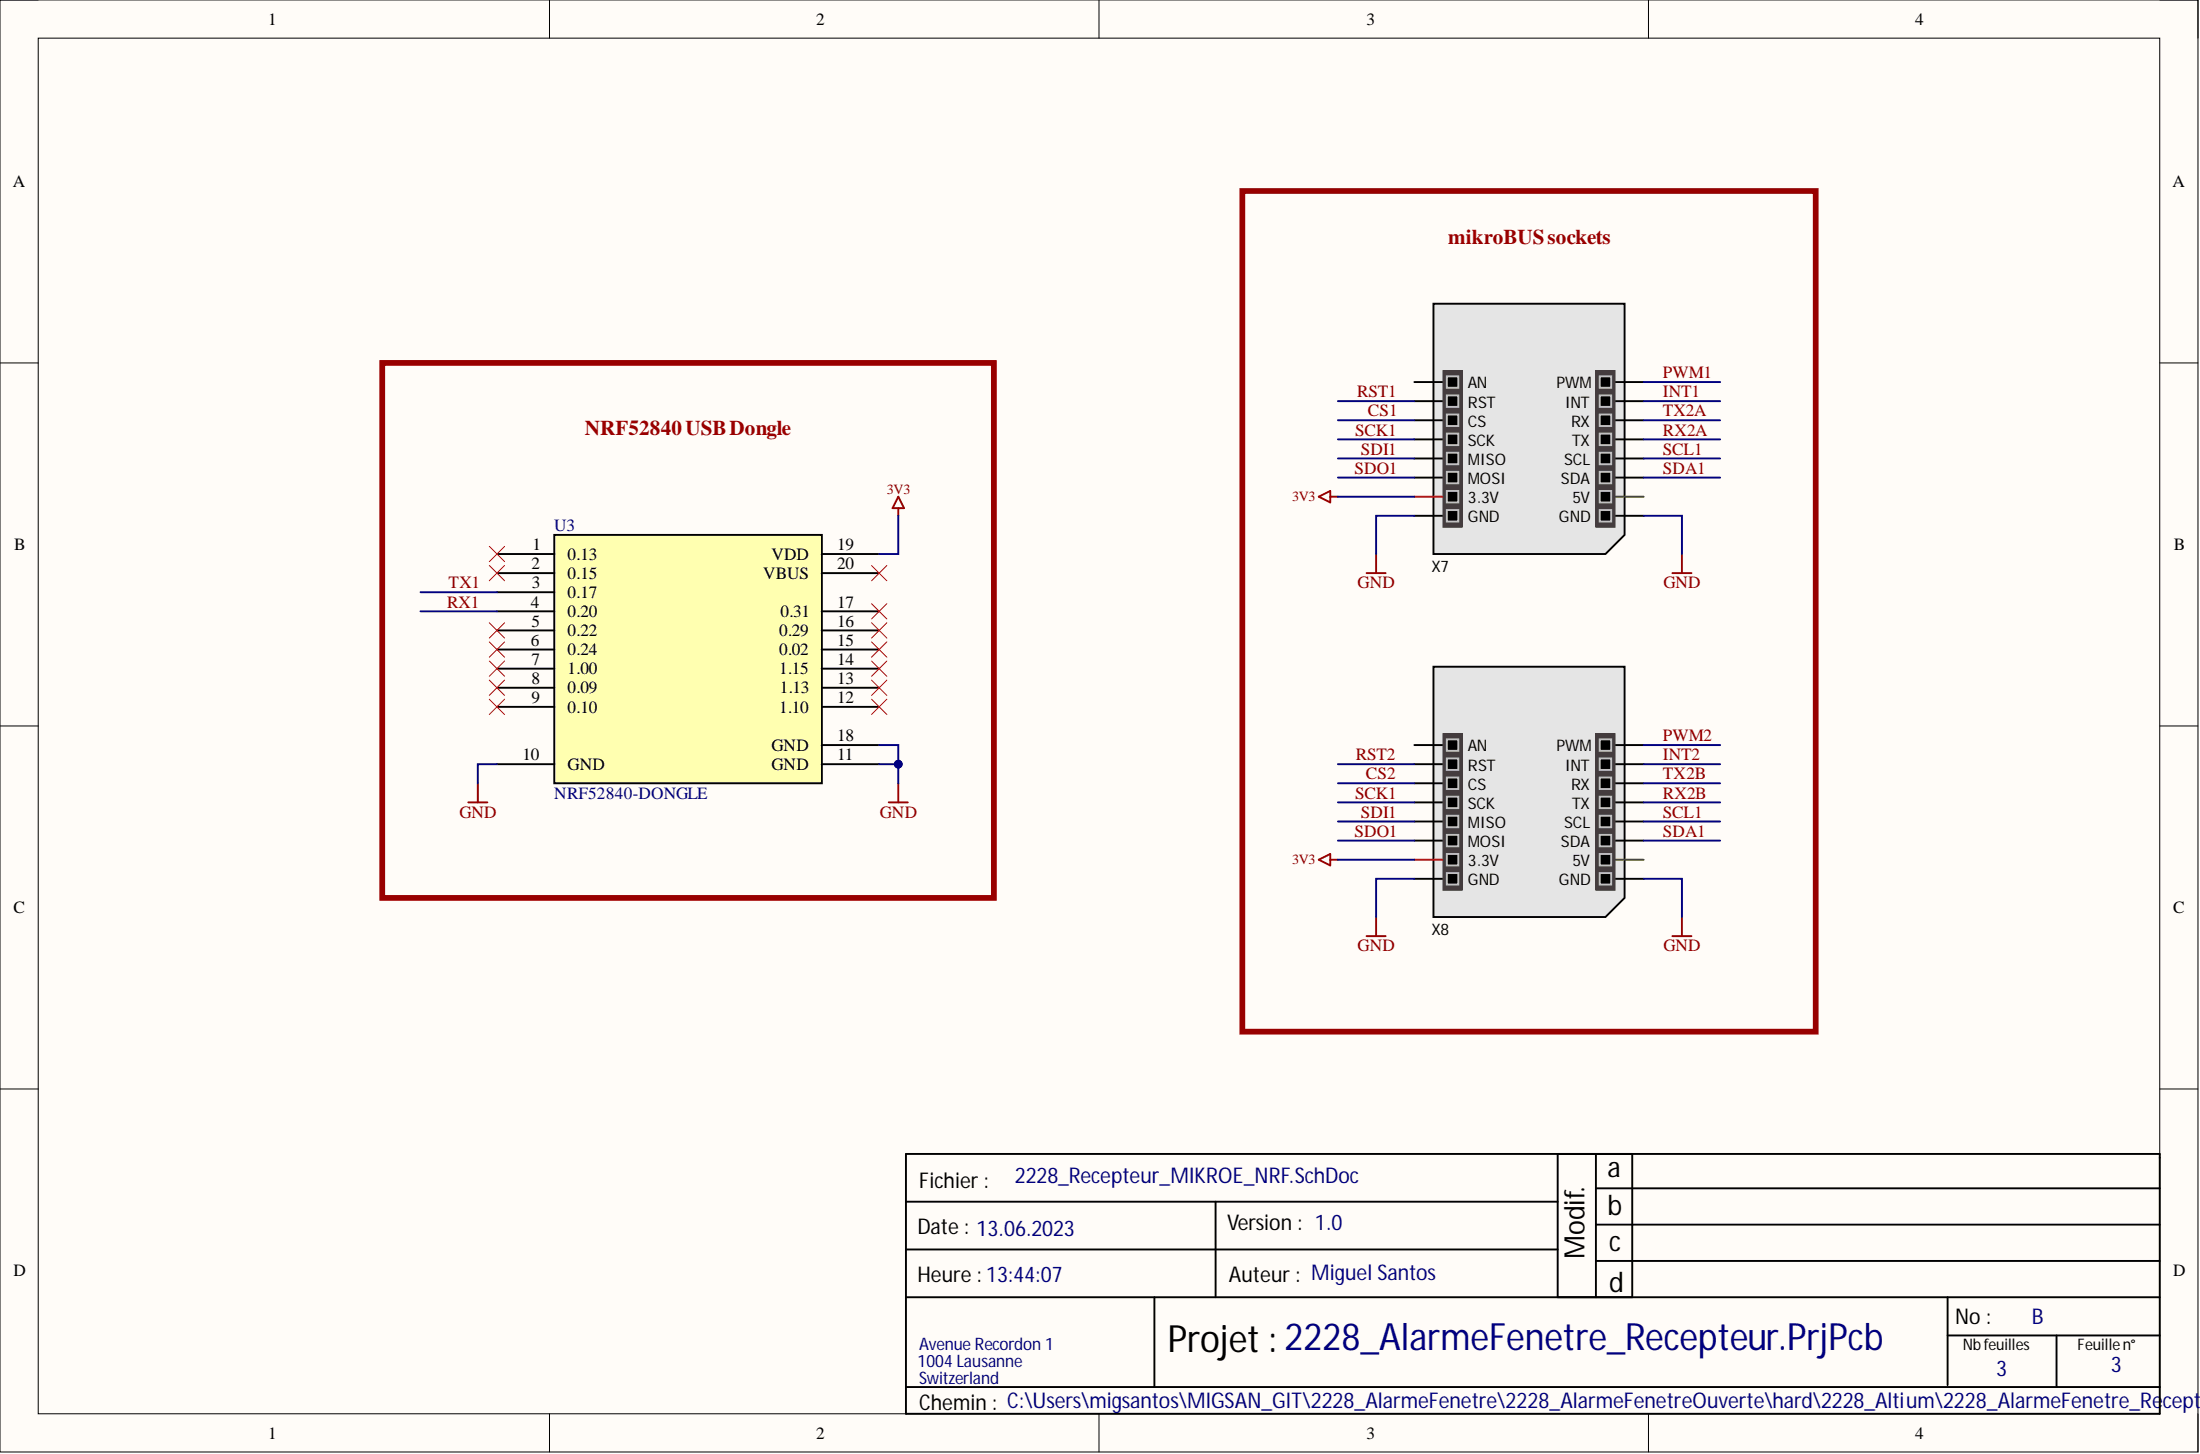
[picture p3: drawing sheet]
<svg xmlns="http://www.w3.org/2000/svg" width="292mm" height="193mm" viewBox="0 0 292 193" stroke-linecap="round" stroke-linejoin="round" font-family="sans-serif">
<path d="M0 0h291.8v192.7h-291.8z" fill-rule="evenodd" fill="#fffcf8"/>
<path d="M0 0h291.8v192.7h-291.8z" fill="none" stroke="#000" stroke-width=".13"/>
<path d="M5.1 5.1h281.7v182.5h-281.7z" fill-rule="evenodd" fill="#fffcf8"/>
<g fill="none" stroke="#000" stroke-width=".13">
<path d="M0 0h5.1M73 0v5.1M145.9 0v5.1M218.9 0v5.1M286.8 0h5v5.1M5.1 5.1h281.7v182.5h-281.7zM0 48.2h5.1M286.8 48.2h5M0 96.3h5.1M286.8 96.3h5M0 144.5h5.1M286.8 144.5h5"/>
<path d="M73 187.6v5.1M145.9 187.6v5.1M218.9 187.6v5.1M291.8 187.6v5.1"/>
</g>
<g fill="none" stroke="#000" stroke-width=".25">
<path d="M120.3 153.1h166.5v34.5h-166.5zM120.3 159.5h86.5M161.4 159.5v12.7M206.8 153.1v19.1M211.9 153.1v19.1M211.9 157.7h74.9M216.7 153.1v19.1M120.3 172.2h166.5M120.3 165.8h86.5M153.3 172.2v11.9M211.9 162.5h74.9M211.9 167.3h74.9"/>
<path d="M258.6 172.2v11.6M258.6 177.2h28.2M273.1 177.2v6.9M120.3 184.1h166.5"/>
</g>
<path d="M73.6 71h35.5v33h-35.5z" fill-rule="evenodd" fill="#ffffb0"/>
<g fill="none" stroke="#000" stroke-width=".25">
<path d="M66 73.5h7.6M66 76.1h7.6M66 78.6h7.6M73.6 71h35.5v33h-35.5zM109.1 73.5h7.6M109.1 76.1h7.6M66 81.1h7.6M66 83.7h7.6M66 86.2h7.6M66 88.7h7.6M66 91.3h7.6M66 93.8h7.6"/>
<path d="M109.1 81.1h7.6M109.1 83.7h7.6M109.1 86.2h7.6M109.1 88.7h7.6M109.1 91.3h7.6M109.1 93.8h7.6M109.1 98.9h7.6M66 101.4h7.6M109.1 101.4h7.6"/>
</g>
<path d="M119.3 65.9l.7 1.5h-1.5zM119.3 67.4v1.1M62.2 106.5h2.5M63.4 104v2.5M118 106.5h2.5M119.3 104v2.5" fill="none" stroke="#800000" stroke-width=".25"/>
<path d="M115.7 75l2 2.1M117.7 75l-2 2.1" fill="none" stroke="#f00" stroke-width=".13"/>
<path d="M190.3 40.3h25.4v30.7l-2.5 2.5h-22.9z" fill-rule="evenodd" fill="#e5e5e5"/>
<g fill="none" stroke="#000" stroke-width=".25">
<path d="M187.8 50.7h3.8M187.8 53.2h3.8M187.8 55.8h3.8M187.8 58.3h3.8M190.3 40.3h25.4v30.7l-2.5 2.5h-22.9zM214.4 50.7h3.8M214.4 53.2h3.8M214.4 55.8h3.8M214.4 58.3h3.8M187.8 60.8h3.8M187.8 63.4h3.8M187.8 68.5h3.8"/>
<path d="M214.4 60.8h3.8M214.4 63.4h3.8M214.4 68.5h3.8"/>
</g>
<path d="M187.8 65.9h3.8" fill="none" stroke="#f00" stroke-width=".25"/>
<path d="M214.4 65.9h3.8" fill="none" stroke="#00bf00" stroke-width=".25"/>
<path d="M191.6 49.2h2.5v20.8h-2.5z" fill-rule="evenodd" fill="#443c3e"/>
<path d="M191.6 49.2h2.5v20.8h-2.5z" fill="none" stroke="#443c3e" stroke-width=".13"/>
<g fill="#000">
<path d="M192.1 49.9h1.5v1.6h-1.5z" fill-rule="evenodd"/>
<path d="M192.1 52.5h1.5v1.5h-1.5z" fill-rule="evenodd"/>
<path d="M192.1 55h1.5v1.5h-1.5z" fill-rule="evenodd"/>
<path d="M192.1 57.6h1.5v1.5h-1.5z" fill-rule="evenodd"/>
<path d="M192.1 60.1h1.5v1.5h-1.5z" fill-rule="evenodd"/>
<path d="M192.1 62.6h1.5v1.5h-1.5z" fill-rule="evenodd"/>
<path d="M192.1 65.2h1.5v1.5h-1.5z" fill-rule="evenodd"/>
<path d="M192.1 67.7h1.5v1.5h-1.5z" fill-rule="evenodd"/>
</g>
<path d="M192.1 49.9h1.5v1.6h-1.5zM192.1 52.5h1.5v1.5h-1.5zM192.1 55h1.5v1.5h-1.5zM192.1 57.6h1.5v1.5h-1.5zM192.1 60.1h1.5v1.5h-1.5zM192.1 62.6h1.5v1.5h-1.5zM192.1 65.2h1.5v1.5h-1.5zM192.1 67.7h1.5v1.5h-1.5z" fill="none" stroke="#c0c0c0" stroke-width=".25"/>
<path d="M211.9 49.2h2.5v20.8h-2.5z" fill-rule="evenodd" fill="#443c3e"/>
<path d="M211.9 49.2h2.5v20.8h-2.5z" fill="none" stroke="#443c3e" stroke-width=".13"/>
<g fill="#000">
<path d="M212.4 49.9h1.5v1.6h-1.5z" fill-rule="evenodd"/>
<path d="M212.4 52.5h1.5v1.5h-1.5z" fill-rule="evenodd"/>
<path d="M212.4 55h1.5v1.5h-1.5z" fill-rule="evenodd"/>
<path d="M212.4 57.6h1.5v1.5h-1.5z" fill-rule="evenodd"/>
<path d="M212.4 60.1h1.5v1.5h-1.5z" fill-rule="evenodd"/>
<path d="M212.4 62.6h1.5v1.5h-1.5z" fill-rule="evenodd"/>
<path d="M212.4 65.2h1.5v1.5h-1.5z" fill-rule="evenodd"/>
<path d="M212.4 67.7h1.5v1.5h-1.5z" fill-rule="evenodd"/>
</g>
<path d="M212.4 49.9h1.5v1.6h-1.5zM212.4 52.5h1.5v1.5h-1.5zM212.4 55h1.5v1.5h-1.5zM212.4 57.6h1.5v1.5h-1.5zM212.4 60.1h1.5v1.5h-1.5zM212.4 62.6h1.5v1.5h-1.5zM212.4 65.2h1.5v1.5h-1.5zM212.4 67.7h1.5v1.5h-1.5z" fill="none" stroke="#c0c0c0" stroke-width=".25"/>
<path d="M175.1 65.9l1.5-.7v1.5zM176.6 65.9h1M181.4 76.1h2.6M182.7 73.5v2.6M222 76.1h2.6M223.3 73.5v2.6" fill="none" stroke="#800000" stroke-width=".25"/>
<path d="M190.3 88.5h25.4v30.7l-2.5 2.5h-22.9z" fill-rule="evenodd" fill="#e5e5e5"/>
<g fill="none" stroke="#000" stroke-width=".25">
<path d="M187.8 98.9h3.8M190.3 88.5h25.4v30.7l-2.5 2.5h-22.9zM214.4 98.9h3.8M187.8 101.4h3.8M187.8 104h3.8M187.8 106.5h3.8M187.8 109h3.8M187.8 111.6h3.8M187.8 116.6h3.8M214.4 101.4h3.8M214.4 104h3.8M214.4 106.5h3.8"/>
<path d="M214.4 109h3.8M214.4 111.6h3.8M214.4 116.6h3.8"/>
</g>
<path d="M187.8 114.1h3.8" fill="none" stroke="#f00" stroke-width=".25"/>
<path d="M214.4 114.1h3.8" fill="none" stroke="#00bf00" stroke-width=".25"/>
<path d="M191.6 97.4h2.5v20.8h-2.5z" fill-rule="evenodd" fill="#443c3e"/>
<path d="M191.6 97.4h2.5v20.8h-2.5z" fill="none" stroke="#443c3e" stroke-width=".13"/>
<g fill="#000">
<path d="M192.1 98.1h1.5v1.5h-1.5z" fill-rule="evenodd"/>
<path d="M192.1 100.7h1.5v1.5h-1.5z" fill-rule="evenodd"/>
<path d="M192.1 103.2h1.5v1.5h-1.5z" fill-rule="evenodd"/>
<path d="M192.1 105.7h1.5v1.6h-1.5z" fill-rule="evenodd"/>
<path d="M192.1 108.3h1.5v1.5h-1.5z" fill-rule="evenodd"/>
<path d="M192.1 110.8h1.5v1.5h-1.5z" fill-rule="evenodd"/>
<path d="M192.1 113.3h1.5v1.6h-1.5z" fill-rule="evenodd"/>
<path d="M192.1 115.9h1.5v1.5h-1.5z" fill-rule="evenodd"/>
</g>
<path d="M192.1 98.1h1.5v1.5h-1.5zM192.1 100.7h1.5v1.5h-1.5zM192.1 103.2h1.5v1.5h-1.5zM192.1 105.7h1.5v1.6h-1.5zM192.1 108.3h1.5v1.5h-1.5zM192.1 110.8h1.5v1.5h-1.5zM192.1 113.3h1.5v1.6h-1.5zM192.1 115.9h1.5v1.5h-1.5z" fill="none" stroke="#c0c0c0" stroke-width=".25"/>
<path d="M211.9 97.4h2.5v20.8h-2.5z" fill-rule="evenodd" fill="#443c3e"/>
<path d="M211.9 97.4h2.5v20.8h-2.5z" fill="none" stroke="#443c3e" stroke-width=".13"/>
<g fill="#000">
<path d="M212.4 98.1h1.5v1.5h-1.5z" fill-rule="evenodd"/>
<path d="M212.4 100.7h1.5v1.5h-1.5z" fill-rule="evenodd"/>
<path d="M212.4 103.2h1.5v1.5h-1.5z" fill-rule="evenodd"/>
<path d="M212.4 105.7h1.5v1.6h-1.5z" fill-rule="evenodd"/>
<path d="M212.4 108.3h1.5v1.5h-1.5z" fill-rule="evenodd"/>
<path d="M212.4 110.8h1.5v1.5h-1.5z" fill-rule="evenodd"/>
<path d="M212.4 113.3h1.5v1.6h-1.5z" fill-rule="evenodd"/>
<path d="M212.4 115.9h1.5v1.5h-1.5z" fill-rule="evenodd"/>
</g>
<path d="M212.4 98.1h1.5v1.5h-1.5zM212.4 100.7h1.5v1.5h-1.5zM212.4 103.2h1.5v1.5h-1.5zM212.4 105.7h1.5v1.6h-1.5zM212.4 108.3h1.5v1.5h-1.5zM212.4 110.8h1.5v1.5h-1.5zM212.4 113.3h1.5v1.6h-1.5zM212.4 115.9h1.5v1.5h-1.5z" fill="none" stroke="#c0c0c0" stroke-width=".25"/>
<path d="M175.1 114.1l1.5-.8v1.6zM176.6 114.1h1M181.4 124.2h2.6M182.7 121.7v2.5M222 124.2h2.6M223.3 121.7v2.5" fill="none" stroke="#800000" stroke-width=".25"/>
<g fill="none" stroke="#f00" stroke-width=".13">
<path d="M65 82.7l2 2M65 85.2l2 2M65 87.7l2 2.1M65 90.3l2 2M65 92.8l2 2M67 82.7l-2 2M67 85.2l-2 2M67 87.7l-2 2.1M67 90.3l-2 2M67 92.8l-2 2M115.7 80.1l2 2M115.7 82.7l2 2"/>
<path d="M115.7 85.2l2 2M115.7 87.7l2 2.1M115.7 90.3l2 2M115.7 92.8l2 2M117.7 80.1l-2 2M117.7 82.7l-2 2M117.7 85.2l-2 2M117.7 87.7l-2 2.1M117.7 90.3l-2 2M117.7 92.8l-2 2"/>
</g>
<path d="M164.9 25.3h76.2v111.6h-76.2zM50.8 48.2h81.2v71h-81.2z" fill="none" stroke="#980000" stroke-width=".76"/>
<g fill="none" stroke="#000080" stroke-width=".25">
<path d="M177.6 55.8h10.2M177.6 58.3h10.2M177.6 53.2h10.2M218.2 55.8h10.2M218.2 58.3h10.2M218.2 53.2h10.2M218.2 50.7h10.2M119.3 68.5v5h-2.6M177.6 65.9h10.2M177.6 60.8h10.2M177.6 63.4h10.2M187.8 68.5h-5.1v5"/>
<path d="M218.2 68.5h5.1v5M218.2 60.8h10.2M218.2 63.4h10.2M218.2 98.9h10.2M66 101.4h-2.6v2.6M116.7 101.4h2.6M177.6 114.1h10.2M177.6 109h10.2M177.6 111.6h10.2M177.6 104h10.2M177.6 106.5h10.2M177.6 101.4h10.2"/>
<path d="M187.8 116.6h-5.1v5.1M218.2 116.6h5.1v5.1M218.2 109h10.2M218.2 111.6h10.2M218.2 104h10.2M218.2 106.5h10.2M218.2 101.4h10.2"/>
</g>
<circle cx="119.3" cy="101.4" r=".51" fill="#000080"/>
<circle cx="119.3" cy="101.4" r=".51" fill="none" stroke="#000080" stroke-width=".13"/>
<path d="M116.7 98.9h2.6v5.1" fill="none" stroke="#000080" stroke-width=".25"/>
<circle cx="119.3" cy="101.4" r=".51" fill="#000080"/>
<circle cx="119.3" cy="101.4" r=".51" fill="none" stroke="#000080" stroke-width=".13"/>
<path d="M55.8 78.6h10.2M55.8 81.1h10.2" fill="none" stroke="#000080" stroke-width=".25"/>
<path d="M65 72.5l2 2M65 75l2 2.1M67 72.5l-2 2M67 75l-2 2.1" fill="none" stroke="#f00" stroke-width=".13"/>
<text font-size="5" x="155.1" y="179.4">Projet: 2228_AlarmeFenetre_Recepteur.PrjPcb</text>
<g font-size="3.7">
<text x="213.4" y="156.2">a</text>
<text x="213.4" y="161.3">b</text>
<text x="210.4" y="167.1" transform="rotate(-90 210.4 167.1)">Modif.</text>
<text x="213.7" y="166.1">c</text>
<text x="213.7" y="171.4">d</text>
</g>
<g font-size="2.9">
<text x="122.1" y="157.7">Fichier :</text>
<text x="121.8" y="163.8">Date : 13.06.2023</text>
<text x="162.9" y="163.3">Version : 1.0</text>
<text x="121.8" y="170.1">Heure : 13:44:07</text>
<text x="163.2" y="170.1">Auteur : Miguel Santos</text>
<text x="259.6" y="175.7">No :</text>
<text x="122.1" y="187.1">Chemin : C:\Users\migsantos\MIGSAN_GIT\2228_AlarmeFenetre\2228_AlarmeFenetreOuverte\hard\2228_Altium\2228_AlarmeFenetre_Recept</text>
</g>
<g font-size="2.9" fill="#000080">
<text x="134.7" y="157">2228_Recepteur_MIKROE_NRF.SchDoc</text>
<text x="269.8" y="175.7">B</text>
<text x="265" y="182.6">3</text>
<text x="280.2" y="182.1">3</text>
</g>
<g font-size="2.8" fill="#980000">
<text x="192.3" y="32.4">mikroBUSsockets</text>
<text x="77.7" y="57.7">NRF52840USBDongle</text>
</g>
<g font-size="2.3">
<text x="35.6" y="3.3">1</text>
<text x="108.4" y="3.3">2</text>
<text x="181.4" y="3.3">3</text>
<text x="254.3" y="3.3">4</text>
<text x="1.7" y="24.8">A</text>
<text x="288.4" y="24.8">A</text>
<text x="1.9" y="73">B</text>
<text x="70.5" y="75.6">2</text>
<text x="70.7" y="73">1</text>
<text x="75.4" y="74.3">0.13</text>
<text x="75.4" y="76.8">0.15</text>
<text x="101.3" y="76.8">VBUS</text>
<text x="102.4" y="74.3">VDD</text>
<text x="111.1" y="73">19</text>
<text x="111.1" y="75.6">20</text>
<text x="288.6" y="73">B</text>
<text x="70.5" y="80.6">4</text>
<text x="70.5" y="83.2">5</text>
<text x="70.6" y="78.1">3</text>
<text x="75.4" y="79.4">0.17</text>
<text x="75.4" y="81.9">0.20</text>
<text x="103.6" y="81.9">0.31</text>
<text x="111.1" y="83.2">16</text>
<text x="111.1" y="80.6">17</text>
<text x="70.5" y="85.7">6</text>
<text x="70.5" y="88.2">7</text>
<text x="75.4" y="84.4">0.22</text>
<text x="75.4" y="87">0.24</text>
<text x="75.4" y="89.5">1.00</text>
<text x="103.5" y="89.5">1.15</text>
<text x="103.5" y="87">0.02</text>
<text x="103.5" y="84.4">0.29</text>
<text x="111.1" y="88.2">14</text>
<text x="111.1" y="85.7">15</text>
<text x="70.5" y="90.8">8</text>
<text x="70.5" y="93.3">9</text>
<text x="75.4" y="92">0.09</text>
<text x="75.4" y="94.6">0.10</text>
<text x="103.5" y="94.6">1.10</text>
<text x="103.5" y="92">1.13</text>
<text x="111.1" y="93.3">12</text>
<text x="111.1" y="90.8">13</text>
<text x="69.4" y="100.9">10</text>
<text x="102.4" y="99.6">GND</text>
<text x="111.1" y="100.9">11</text>
<text x="111.1" y="98.4">18</text>
<text x="75.4" y="102.2">GND</text>
<text x="102.4" y="102.2">GND</text>
<text x="1.8" y="121.2">C</text>
<text x="288.5" y="121.2">C</text>
<text x="1.8" y="169.4">D</text>
<text x="288.5" y="169.4">D</text>
<text x="35.6" y="190.9">1</text>
<text x="108.4" y="190.9">2</text>
<text x="181.4" y="190.9">3</text>
<text x="254.3" y="190.9">4</text>
</g>
<g font-size="2.3" fill="#800000">
<text x="180.2" y="52.7">RST1</text>
<text x="220.8" y="50.2">PWM1</text>
<text x="220.8" y="52.7">INT1</text>
<text x="179.9" y="57.8">SCK1</text>
<text x="181.6" y="55.3">CS1</text>
<text x="220.8" y="55.3">TX2A</text>
<text x="220.8" y="57.8">RX2A</text>
<text x="179.8" y="62.9">SDO1</text>
<text x="180.7" y="60.3">SDI1</text>
<text x="220.8" y="60.3">SCL1</text>
<text x="220.8" y="62.9">SDA1</text>
<text x="59.4" y="80.6">RX1</text>
<text x="59.6" y="78.1">TX1</text>
<text x="180.3" y="78.1">GND</text>
<text x="220.9" y="78.1">GND</text>
<text x="180" y="100.9">RST2</text>
<text x="220.8" y="98.4">PWM2</text>
<text x="220.8" y="100.9">INT2</text>
<text x="179.9" y="106">SCK1</text>
<text x="181.4" y="103.4">CS2</text>
<text x="220.8" y="103.4">TX2B</text>
<text x="220.8" y="106">RX2B</text>
<text x="61" y="108.5">GND</text>
<text x="116.8" y="108.5">GND</text>
<text x="179.8" y="111.1">SDO1</text>
<text x="180.7" y="108.5">SDI1</text>
<text x="220.8" y="108.5">SCL1</text>
<text x="220.8" y="111.1">SDA1</text>
<text x="180.3" y="126.3">GND</text>
<text x="220.9" y="126.3">GND</text>
</g>
<g font-size="2.3" fill="#000080">
<text x="73.6" y="70.5">U3</text>
<text x="73.6" y="106">NRF52840-DONGLE</text>
<text x="122.1" y="179.2">AvenueRecordon 1</text>
<text x="121.8" y="181.5">1004Lausanne</text>
<text x="122.1" y="183.7">Switzerland</text>
</g>
<g font-size="2.1">
<text x="194.9" y="51.6">AN</text>
<text x="206.6" y="51.6">PWM</text>
<text x="194.9" y="54.1">RST</text>
<text x="194.9" y="56.6">CS</text>
<text x="194.9" y="59.2">SCK</text>
<text x="207.7" y="54.1">INT</text>
<text x="208.6" y="56.6">RX</text>
<text x="208.7" y="59.2">TX</text>
<text x="194.9" y="61.7">MISO</text>
<text x="194.9" y="64.2">MOSI</text>
<text x="207.2" y="64.2">SDA</text>
<text x="207.7" y="61.7">SCL</text>
<text x="194.9" y="66.8">3.3V</text>
<text x="194.9" y="69.3">GND</text>
<text x="207" y="69.3">GND</text>
<text x="208.8" y="66.8">5V</text>
<text x="190.1" y="75.9">X7</text>
<text x="194.9" y="99.7">AN</text>
<text x="206.6" y="99.7">PWM</text>
<text x="194.9" y="102.3">RST</text>
<text x="194.9" y="104.8">CS</text>
<text x="194.9" y="107.3">SCK</text>
<text x="207.7" y="102.3">INT</text>
<text x="208.6" y="104.8">RX</text>
<text x="208.7" y="107.3">TX</text>
<text x="194.9" y="109.9">MISO</text>
<text x="194.9" y="112.4">MOSI</text>
<text x="207.2" y="112.4">SDA</text>
<text x="207.7" y="109.9">SCL</text>
<text x="194.9" y="114.9">3.3V</text>
<text x="194.9" y="117.5">GND</text>
<text x="207" y="117.5">GND</text>
<text x="208.8" y="114.9">5V</text>
<text x="190.1" y="124.1">X8</text>
<text x="260.6" y="179.2">Nbfeuilles</text>
<text x="275.8" y="179.2">Feuillen°</text>
</g>
<g font-size="1.9" fill="#800000">
<text x="117.7" y="65.5">3V3</text>
<text x="171.5" y="66.5">3V3</text>
<text x="171.5" y="114.7">3V3</text>
</g>
</svg>
